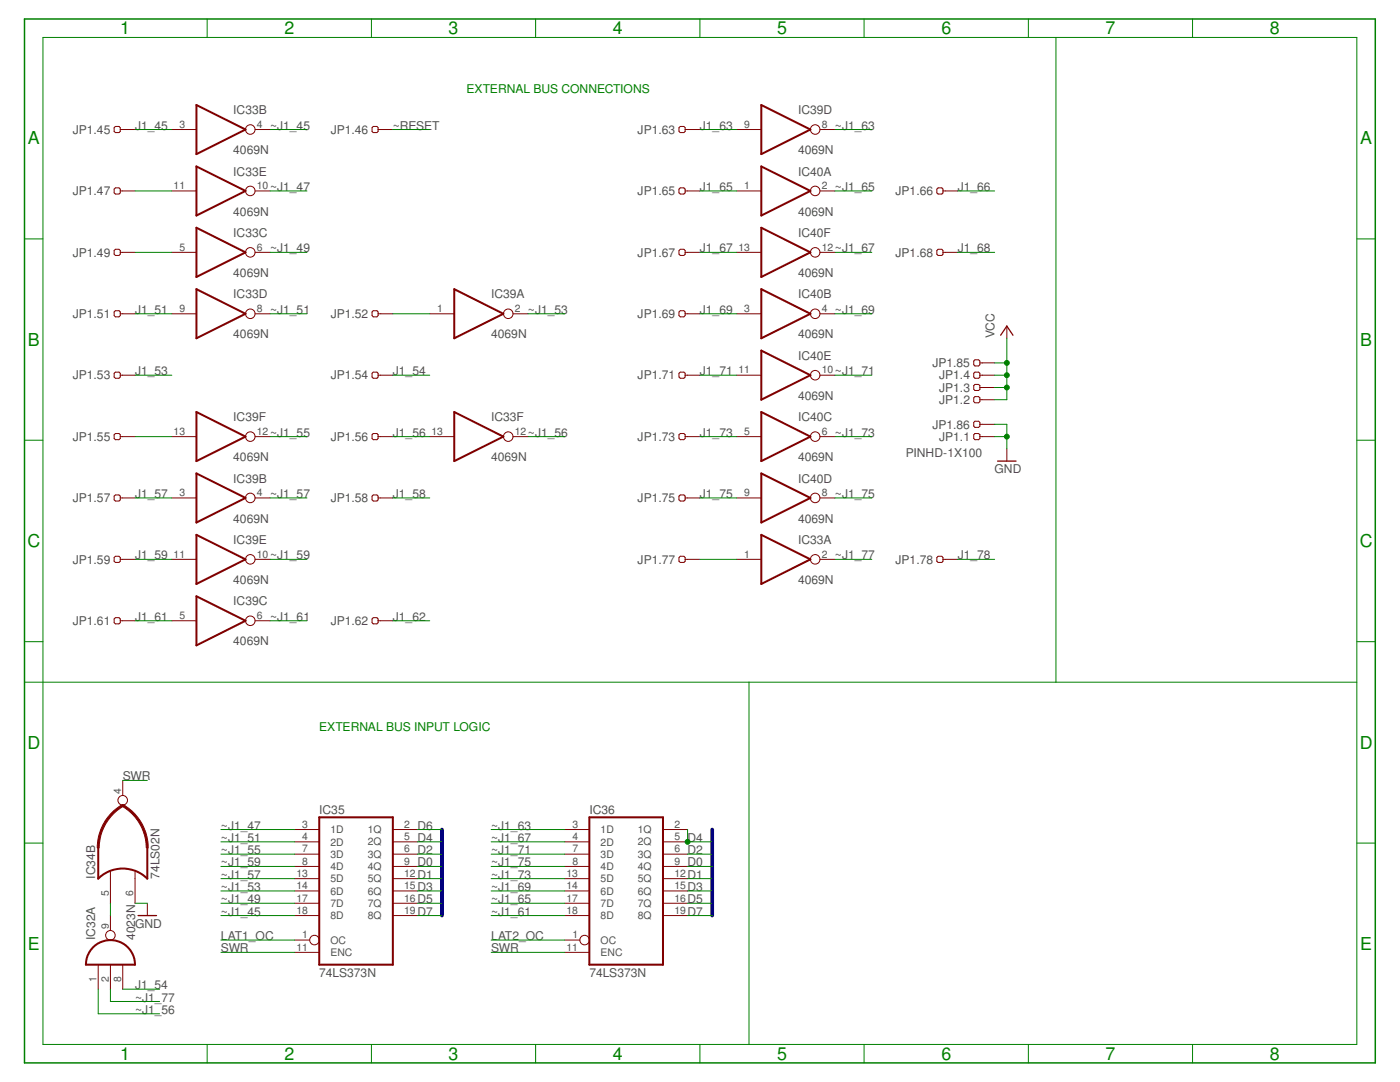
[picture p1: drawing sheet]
<svg xmlns="http://www.w3.org/2000/svg" width="279mm" height="216mm" viewBox="0 0 279 216" stroke-linecap="round" stroke-linejoin="round" font-family="sans-serif">
<g fill="none" stroke="#800000" stroke-width=".2">
<path d="M22.8 25.5l.2-.3h.7l.3 .3v.7l-.3 .3h-.7l-.2-.3zM23 37.5h.7l.3 .2v.8l-.3 .2h-.7l-.2-.2v-.8zM24 25.8h2.9M24 38.1h2.9M34.3 25.8h4.9M34.3 38.1h4.9M50.9 25.8h3M50.9 38.1h3M74.5 25.2h.7l.3 .3v.7l-.3 .3h-.7l-.2-.3v-.7zM75.5 25.8h2.9M135.5 25.5l.3-.3h.7l.2 .3v.7l-.2 .3h-.7l-.3-.3zM135.5 37.7l.3-.2h.7l.2 .2v.8l-.2 .2h-.7l-.3-.2z"/>
<path d="M136.7 25.8h3M136.7 38.1h3M147 25.8h4.9M147 38.1h4.9M163.6 25.8h3M163.6 38.1h3M187 37.7l.2-.2h.8l.2 .2v.8l-.2 .2h-.8l-.2-.2zM188.2 38.1h2.9M23 49.7h.7l.3 .3v.7l-.3 .3h-.7l-.2-.3v-.7zM24 50.4h2.9M34.3 50.4h4.9M50.9 50.4h3"/>
<path d="M135.5 50l.3-.3h.7l.2 .3v.7l-.2 .3h-.7l-.3-.3zM136.7 50.4h3M147 50.4h4.9M163.6 50.4h3M187 50l.2-.3h.8l.2 .3v.7l-.2 .3h-.8l-.2-.3zM188.2 50.4h2.9M22.8 74.5l.2-.2h.7l.3 .2v.7l-.3 .3h-.7l-.2-.3zM23 62h.7l.3 .3v.7l-.3 .2h-.7l-.2-.2v-.7zM24 74.9h2.9M24 62.6h2.9M34.3 62.6h4.9M50.9 62.6h3"/>
<path d="M74.3 74.5l.2-.2h.7l.3 .2v.7l-.3 .3h-.7l-.2-.3zM74.5 62h.7l.3 .3v.7l-.3 .2h-.7l-.2-.2v-.7zM75.5 74.9h2.9M75.5 62.6h2.9M85.8 62.6h4.9M102.4 62.6h3M135.5 74.5l.3-.2h.7l.2 .2v.7l-.2 .3h-.7l-.3-.3zM135.5 62.3l.3-.3h.7l.2 .3v.7l-.2 .2h-.7l-.3-.2zM136.7 74.9h3M136.7 62.6h3M147 74.9h4.9M147 62.6h4.9"/>
<path d="M163.6 74.9h3M163.6 62.6h3M194.6 71.8h.7l.3 .3v.7l-.3 .2h-.7l-.3-.2v-.7zM194.6 74.3h.7l.3 .2v.7l-.3 .3h-.7l-.3-.3v-.7zM194.6 76.7h.7l.3 .2v.8l-.3 .2h-.7l-.3-.2v-.8zM194.6 79.1h.7l.3 .3v.7l-.3 .3h-.7l-.3-.3v-.7zM195.6 79.8h2.9M195.6 77.3h2.9M195.6 74.9h2.9M195.6 72.4h2.9M200.9 65.1v2.4M22.8 86.7l.2-.2h.7l.3 .2v.8l-.3 .2h-.7l-.2-.2z"/>
<path d="M22.8 99l.2-.2h.7l.3 .2v.7l-.3 .3h-.7l-.2-.3zM24 87.1h2.9M24 99.4h2.9M34.3 87.1h4.9M34.3 99.4h4.9M50.9 87.1h3M50.9 99.4h3M74.3 86.7l.2-.2h.7l.3 .2v.8l-.3 .2h-.7l-.2-.2zM74.5 98.8h.7l.3 .2v.7l-.3 .3h-.7l-.2-.3v-.7zM75.5 87.1h2.9M75.5 99.4h2.9M85.8 87.1h4.9"/>
<path d="M102.4 87.1h3M135.5 86.7l.3-.2h.7l.2 .2v.8l-.2 .2h-.7l-.3-.2zM135.5 99l.3-.2h.7l.2 .2v.7l-.2 .3h-.7l-.3-.3zM136.7 87.1h3M136.7 99.4h3M147 87.1h4.9M147 99.4h4.9M163.6 87.1h3M163.6 99.4h3M194.3 86.7l.3-.2h.7l.3 .2v.8l-.3 .2h-.7l-.3-.2zM194.6 84.1h.7l.3 .2v.7l-.3 .3h-.7l-.3-.3v-.7zM195.6 87.1h2.9"/>
<path d="M195.6 84.7h2.9M200.9 89.6v2.4M23 111h.7l.3 .3v.7l-.3 .2h-.7l-.2-.2v-.7zM24 111.6h2.9M34.3 111.6h4.9M50.9 111.6h3M135.5 111.3l.3-.3h.7l.2 .3v.7l-.2 .2h-.7l-.3-.2zM136.7 111.6h3M147 111.6h4.9M163.6 111.6h3M187 111.3l.2-.3h.8l.2 .3v.7l-.2 .2h-.8l-.2-.2zM188.2 111.6h2.9"/>
<path d="M23 123.3h.7l.3 .2v.7l-.3 .3h-.7l-.2-.3v-.7zM24 123.9h2.9M34.3 123.9h4.9M50.9 123.9h3M74.5 123.3h.7l.3 .2v.7l-.3 .3h-.7l-.2-.3v-.7zM75.5 123.9h2.9M24.5 155.7v3M22 173.9v6.3M26.9 173.9v6.3M58.8 165.5h4.9M58.8 168h4.9M58.8 170.4h4.9"/>
<path d="M58.8 172.9h4.9M58.8 175.3h4.9M58.8 177.8h4.9M78.4 165.5h4.9M78.4 168h4.9M78.4 170.4h4.9M78.4 172.9h4.9M78.4 175.3h4.9M78.4 177.8h4.9M112.7 165.5h4.9M112.7 168h4.9M112.7 170.4h4.9"/>
<path d="M112.7 172.9h4.9M112.7 175.3h4.9M112.7 177.8h4.9M132.3 165.5h4.9M132.3 168h4.9M132.3 170.4h4.9M132.3 172.9h4.9M132.3 175.3h4.9M132.3 177.8h4.9M19.6 192.5v4.9M22 182.7v3M22 192.5v4.9"/>
<path d="M24.5 192.5v4.9M29.4 180.2v2.5M58.8 187.6h3M58.8 190h4.9M58.8 180.2h4.9M58.8 182.7h4.9M78.4 180.2h4.9M78.4 182.7h4.9M112.7 187.6h3M112.7 190h4.9M112.7 180.2h4.9M112.7 182.7h4.9"/>
<path d="M132.3 180.2h4.9M132.3 182.7h4.9"/>
<circle cx="50" cy="25.8" r=".95"/>
<circle cx="50" cy="38.1" r=".95"/>
<circle cx="162.7" cy="25.8" r=".95"/>
<circle cx="162.7" cy="38.1" r=".95"/>
<circle cx="50" cy="50.4" r=".95"/>
<circle cx="162.7" cy="50.4" r=".95"/>
<circle cx="50" cy="62.6" r=".95"/>
<circle cx="101.4" cy="62.6" r=".95"/>
<circle cx="162.7" cy="74.9" r=".95"/>
<circle cx="162.7" cy="62.6" r=".95"/>
<circle cx="50" cy="99.4" r=".95"/>
<circle cx="50" cy="87.1" r=".95"/>
<circle cx="101.4" cy="87.1" r=".95"/>
<circle cx="162.7" cy="99.4" r=".95"/>
<circle cx="162.7" cy="87.1" r=".95"/>
<circle cx="50" cy="111.6" r=".95"/>
<circle cx="162.7" cy="111.6" r=".95"/>
<circle cx="50" cy="123.9" r=".95"/>
<circle cx="24.5" cy="159.7" r=".95"/>
<circle cx="22" cy="186.6" r=".95"/>
<circle cx="62.8" cy="187.6" r=".95"/>
<circle cx="116.7" cy="187.6" r=".95"/>
</g>
<path d="M199.7 66.9l1.2-1.8 1.3 1.8M199.1 92h3.7M27.6 182.7h3.6" fill="none" stroke="#800000" stroke-width=".25"/>
<g fill="none" stroke="#800000" stroke-width=".4">
<path d="M39.2 21l9.8 4.8-9.8 5zM39.2 33.2l9.8 4.9-9.8 4.9zM151.9 21l9.8 4.8-9.8 5zM151.9 33.2l9.8 4.9-9.8 4.9zM39.2 45.4l9.8 5-9.8 4.9zM39.2 57.7l9.8 4.9-9.8 4.9zM90.7 57.7l9.8 4.9-9.8 4.9zM151.9 45.4l9.8 5-9.8 4.9zM151.9 57.7l9.8 4.9-9.8 4.9zM151.9 70l9.8 4.9-9.8 4.9zM39.2 82.2l9.8 4.9-9.8 4.9zM39.2 94.5l9.8 4.9-9.8 4.9z"/>
<path d="M90.7 82.2l9.8 4.9-9.8 4.9zM151.9 82.2l9.8 4.9-9.8 4.9zM151.9 94.5l9.8 4.9-9.8 4.9zM39.2 106.7l9.8 4.9-9.8 4.9zM39.2 119l9.8 4.9-9.8 4.9zM151.9 106.7l9.8 4.9-9.8 4.9zM19.6 169.2v6.1a7 7 0 0 1 9.8 0v-6.1M63.7 163.1h14.7v29.4h-14.7zM117.6 163.1h14.7v29.4h-14.7zM18.5 189.1a4.9 4.9 0 0 1 5.4-1.2 4.9 4.9 0 0 1 3 4.6h-9.8a4.9 4.9 0 0 1 1.4-3.4z"/>
</g>
<g fill="#800000" stroke="#800000" stroke-width=".2">
<path d="M24.6 160.5a9.9 9.9 0 0 1 5 8.7h-.4a9.7 9.7 0 0 0-4.9-8.3z" fill-rule="evenodd"/>
<path d="M22.1 162.4l2-1.7 .3-.2 .2 .4a9.7 9.7 0 0 0-4.8 8.3h-.4a10 10 0 0 1 2.7-6.8z" fill-rule="evenodd"/>
</g>
<path d="M88.2 165.5v17.2M142.1 165.5v17.2" fill="none" stroke="#000080" stroke-width=".74"/>
<path d="M4.9 3.8h269.6v208.3h-269.6z" fill="none" stroke="#008000" stroke-width=".3"/>
<g fill="none" stroke="#008000" stroke-width=".2">
<path d="M8.6 7.5h262.2v200.9h-262.2zM41.3 3.8v3.7M74.1 3.8v3.7M106.9 3.8v3.7M139.7 3.8v3.7M172.4 3.8v3.7M205.2 3.8v3.7M210.7 7.5v128.6M238 3.8v3.7M26.9 25.8h7.4M26.9 38.1h7.4M53.9 25.8h7.4"/>
<path d="M53.9 38.1h7.4M78.4 25.8h7.4M139.7 25.8h7.3M139.7 38.1h7.3M166.6 25.8h7.4M166.6 38.1h7.4M191.1 38.1h7.4M4.9 47.7h3.7M26.9 50.4h7.4M53.9 50.4h7.4M139.7 50.4h7.3M166.6 50.4h7.4"/>
<path d="M191.1 50.4h7.4M270.8 47.7h3.7M26.9 74.9h7.4M26.9 62.6h7.4M53.9 62.6h7.4M78.4 74.9h7.4M78.4 62.6h7.4M105.4 62.6h7.3M139.7 74.9h7.3M139.7 62.6h7.3M166.6 74.9h7.4M166.6 62.6h7.4"/>
<path d="M198.5 77.3h2.4M198.5 74.9h2.4M198.5 72.4h2.4M200.9 67.5v12.3h-2.4M4.9 87.8h3.7M26.9 87.1h7.4M26.9 99.4h7.4M53.9 87.1h7.4M53.9 99.4h7.4M78.4 87.1h7.4M78.4 99.4h7.4M105.4 87.1h7.3"/>
<path d="M139.7 87.1h7.3M139.7 99.4h7.3M166.6 87.1h7.4M166.6 99.4h7.4M198.5 84.7h2.4v4.9M198.5 87.1h2.4M270.8 87.8h3.7M26.9 111.6h7.4M53.9 111.6h7.4M139.7 111.6h7.3M166.6 111.6h7.4M191.1 111.6h7.4"/>
<path d="M4.9 128h3.7M4.9 136.1h265.9M26.9 123.9h7.4M53.9 123.9h7.4M78.4 123.9h7.4M149.5 136.1v72.3M270.8 128h3.7M24.5 155.7h4.9M4.9 168.2h3.7M44.1 172.9h14.7M44.1 175.3h14.7M44.1 170.4h14.7"/>
<path d="M44.1 177.8h14.7M44.1 168h14.7M44.1 165.5h14.7M83.3 172.9h4.9M83.3 175.3h4.9M83.3 170.4h4.9M83.3 177.8h4.9M83.3 168h4.9M83.3 165.5h4.9M98 172.9h14.7M98 175.3h14.7M98 170.4h14.7"/>
<path d="M98 177.8h14.7M98 168h14.7M98 165.5h14.7M137.2 172.9h4.9M137.2 175.3h4.9M137.2 170.4h4.9M137.2 177.8h4.9M137.2 165.5v2.5h4.9M270.8 168.2h3.7M19.6 197.4v4.9h12.3M22 180.2v2.5M22 197.4v2.4h9.9"/>
<path d="M24.5 197.4h7.4M26.9 180.2h2.5M44.1 180.2h14.7M44.1 182.7h14.7M44.1 190h14.7M44.1 187.6h14.7M83.3 180.2h4.9M83.3 182.7h4.9M98 180.2h14.7M98 182.7h14.7M98 190h14.7M98 187.6h14.7"/>
<path d="M137.2 180.2h4.9M137.2 182.7h4.9M41.3 208.4v3.7M74.1 208.4v3.7M106.9 208.4v3.7M139.7 208.4v3.7M172.4 208.4v3.7M205.2 208.4v3.7M238 208.4v3.7"/>
</g>
<g fill="#008000" stroke="#008000" stroke-width=".2">
<circle cx="200.9" cy="87.1" r=".49"/>
<circle cx="200.9" cy="77.3" r=".49"/>
<circle cx="200.9" cy="74.9" r=".49"/>
<circle cx="200.9" cy="72.4" r=".49"/>
<circle cx="137.2" cy="168" r=".49"/>
</g>
<g font-size="3.6" fill="#008000">
<text x="24" y="6.9">1</text>
<text x="56.8" y="6.9">2</text>
<text x="89.5" y="6.9">3</text>
<text x="122.3" y="6.9">4</text>
<text x="155.1" y="6.9">5</text>
<text x="187.9" y="6.9">6</text>
<text x="220.6" y="6.9">7</text>
<text x="253.4" y="6.9">8</text>
<text x="5.5" y="28.8">A</text>
<text x="271.4" y="28.8">A</text>
<text x="5.5" y="69">B</text>
<text x="271.4" y="69">B</text>
<text x="5.5" y="109.2">C</text>
<text x="271.4" y="109.2">C</text>
<text x="5.5" y="149.4">D</text>
<text x="271.4" y="149.4">D</text>
<text x="5.5" y="189.6">E</text>
<text x="271.4" y="189.6">E</text>
<text x="24" y="211.5">1</text>
<text x="56.8" y="211.5">2</text>
<text x="89.5" y="211.5">3</text>
<text x="122.3" y="211.5">4</text>
<text x="155.1" y="211.5">5</text>
<text x="187.9" y="211.5">6</text>
<text x="220.6" y="211.5">7</text>
<text x="253.4" y="211.5">8</text>
</g>
<g font-size="2.4" fill="#505050">
<text x="46.6" y="22.8">IC33B</text>
<text x="159.3" y="22.8">IC39D</text>
<text x="14.5" y="26.7">JP1.45</text>
<text x="26.9" y="25.9">J1_45</text>
<text x="53.9" y="25.9">~J1_45</text>
<text x="66" y="26.7">JP1.46</text>
<text x="78.4" y="25.9">~RESET</text>
<text x="127.3" y="26.7">JP1.63</text>
<text x="139.7" y="25.9">J1_63</text>
<text x="166.6" y="25.9">~J1_63</text>
<text x="46.6" y="30.8">4069N</text>
<text x="46.6" y="35">IC33E</text>
<text x="159.3" y="30.8">4069N</text>
<text x="159.3" y="35">IC40A</text>
<text x="14.5" y="39">JP1.47</text>
<text x="53.9" y="38.1">~J1_47</text>
<text x="127.3" y="39">JP1.65</text>
<text x="139.7" y="38.1">J1_65</text>
<text x="166.6" y="38.1">~J1_65</text>
<text x="178.7" y="39">JP1.66</text>
<text x="191.1" y="38.1">J1_66</text>
<text x="46.6" y="43">4069N</text>
<text x="46.6" y="47.3">IC33C</text>
<text x="159.3" y="43">4069N</text>
<text x="159.3" y="47.3">IC40F</text>
<text x="14.5" y="51.2">JP1.49</text>
<text x="53.9" y="50.4">~J1_49</text>
<text x="127.3" y="51.2">JP1.67</text>
<text x="139.7" y="50.4">J1_67</text>
<text x="166.6" y="50.4">~J1_67</text>
<text x="178.7" y="51.2">JP1.68</text>
<text x="191.1" y="50.4">J1_68</text>
<text x="46.6" y="55.3">4069N</text>
<text x="46.6" y="59.5">IC33D</text>
<text x="98" y="59.5">IC39A</text>
<text x="159.3" y="55.3">4069N</text>
<text x="159.3" y="59.5">IC40B</text>
<text x="14.5" y="63.5">JP1.51</text>
<text x="26.9" y="62.6">J1_51</text>
<text x="53.9" y="62.6">~J1_51</text>
<text x="66" y="63.5">JP1.52</text>
<text x="105.4" y="62.6">~J1_53</text>
<text x="127.3" y="63.5">JP1.69</text>
<text x="139.7" y="62.6">J1_69</text>
<text x="166.6" y="62.6">~J1_69</text>
<text x="46.6" y="67.5">4069N</text>
<text x="98" y="67.5">4069N</text>
<text x="159.3" y="67.5">4069N</text>
<text x="159.3" y="71.8">IC40E</text>
<text x="198.5" y="67.5" transform="rotate(-90 198.5 67.5)">VCC</text>
<text x="14.5" y="75.7">JP1.53</text>
<text x="26.9" y="74.9">J1_53</text>
<text x="66" y="75.7">JP1.54</text>
<text x="78.4" y="74.9">J1_54</text>
<text x="127.3" y="75.7">JP1.71</text>
<text x="139.7" y="74.9">J1_71</text>
<text x="166.6" y="74.9">~J1_71</text>
<text x="186.1" y="73.3">JP1.85</text>
<text x="187.4" y="75.7">JP1.4</text>
<text x="159.3" y="79.8">4069N</text>
<text x="187.4" y="80.6">JP1.2</text>
<text x="187.4" y="78.2">JP1.3</text>
<text x="14.5" y="88">JP1.55</text>
<text x="46.6" y="84.1">IC39F</text>
<text x="53.9" y="87.1">~J1_55</text>
<text x="66" y="88">JP1.56</text>
<text x="78.4" y="87.1">J1_56</text>
<text x="98" y="84.1">IC33F</text>
<text x="105.4" y="87.1">~J1_56</text>
<text x="127.3" y="88">JP1.73</text>
<text x="139.7" y="87.1">J1_73</text>
<text x="159.3" y="84.1">IC40C</text>
<text x="166.6" y="87.1">~J1_73</text>
<text x="186.1" y="85.5">JP1.86</text>
<text x="187.4" y="88">JP1.1</text>
<text x="46.6" y="92">4069N</text>
<text x="98" y="92">4069N</text>
<text x="159.3" y="92">4069N</text>
<text x="180.8" y="91.3">PINHD-1X100</text>
<text x="198.5" y="94.5">GND</text>
<text x="14.5" y="100.2">JP1.57</text>
<text x="26.9" y="99.4">J1_57</text>
<text x="46.6" y="96.3">IC39B</text>
<text x="53.9" y="99.4">~J1_57</text>
<text x="66" y="100.2">JP1.58</text>
<text x="78.4" y="99.4">J1_58</text>
<text x="127.3" y="100.2">JP1.75</text>
<text x="139.7" y="99.4">J1_75</text>
<text x="159.3" y="96.3">IC40D</text>
<text x="166.6" y="99.4">~J1_75</text>
<text x="46.6" y="104.3">4069N</text>
<text x="159.3" y="104.3">4069N</text>
<text x="14.5" y="112.5">JP1.59</text>
<text x="26.9" y="111.6">J1_59</text>
<text x="46.6" y="108.6">IC39E</text>
<text x="53.9" y="111.6">~J1_59</text>
<text x="127.3" y="112.5">JP1.77</text>
<text x="159.3" y="108.6">IC33A</text>
<text x="166.6" y="111.6">~J1_77</text>
<text x="178.7" y="112.5">JP1.78</text>
<text x="191.1" y="111.6">J1_78</text>
<text x="46.6" y="116.5">4069N</text>
<text x="159.3" y="116.5">4069N</text>
<text x="14.5" y="124.7">JP1.61</text>
<text x="26.9" y="123.9">J1_61</text>
<text x="46.6" y="120.8">IC39C</text>
<text x="53.9" y="123.9">~J1_61</text>
<text x="66" y="124.7">JP1.62</text>
<text x="78.4" y="123.9">J1_62</text>
<text x="46.6" y="128.8">4069N</text>
<text x="24.5" y="155.7">SWR</text>
<text x="44.1" y="165.5">~J1_47</text>
<text x="44.1" y="168">~J1_51</text>
<text x="63.7" y="162.5">IC35</text>
<text x="83.3" y="168">D4</text>
<text x="83.3" y="165.5">D6</text>
<text x="98" y="165.5">~J1_63</text>
<text x="98" y="168">~J1_67</text>
<text x="117.6" y="162.5">IC36</text>
<text x="137.2" y="168">D4</text>
<text x="44.1" y="170.4">~J1_55</text>
<text x="44.1" y="172.9">~J1_59</text>
<text x="83.3" y="172.9">D0</text>
<text x="83.3" y="170.4">D2</text>
<text x="98" y="170.4">~J1_71</text>
<text x="98" y="172.9">~J1_75</text>
<text x="137.2" y="172.9">D0</text>
<text x="137.2" y="170.4">D2</text>
<text x="19" y="175.3" transform="rotate(-90 19 175.3)">IC34B</text>
<text x="31.8" y="175.3" transform="rotate(-90 31.8 175.3)">74LS02N</text>
<text x="44.1" y="175.3">~J1_57</text>
<text x="44.1" y="177.8">~J1_53</text>
<text x="83.3" y="175.3">D1</text>
<text x="83.3" y="177.8">D3</text>
<text x="98" y="175.3">~J1_73</text>
<text x="98" y="177.8">~J1_69</text>
<text x="137.2" y="175.3">D1</text>
<text x="137.2" y="177.8">D3</text>
<text x="26.9" y="185.1">GND</text>
<text x="44.1" y="180.2">~J1_49</text>
<text x="44.1" y="182.7">~J1_45</text>
<text x="83.3" y="180.2">D5</text>
<text x="83.3" y="182.7">D7</text>
<text x="98" y="180.2">~J1_65</text>
<text x="98" y="182.7">~J1_61</text>
<text x="137.2" y="180.2">D5</text>
<text x="137.2" y="182.7">D7</text>
<text x="19" y="187.6" transform="rotate(-90 19 187.6)">IC32A</text>
<text x="26.9" y="187.6" transform="rotate(-90 26.9 187.6)">4023N</text>
<text x="44.1" y="190">SWR</text>
<text x="44.1" y="187.6">LAT1_OC</text>
<text x="98" y="190">SWR</text>
<text x="98" y="187.6">LAT2_OC</text>
<text x="26.9" y="197.4">J1_54</text>
<text x="63.7" y="194.9">74LS373N</text>
<text x="117.6" y="194.9">74LS373N</text>
<text x="26.9" y="199.8">~J1_77</text>
<text x="26.9" y="202.3">~J1_56</text>
</g>
<g font-size="2.4" fill="#008000">
<text x="93.1" y="18.5">EXTERNAL BUS CONNECTIONS</text>
<text x="63.7" y="145.9">EXTERNAL BUS INPUT LOGIC</text>
</g>
<g font-size="2.1" fill="#505050">
<text x="35.8" y="25.5">3</text>
<text x="51.3" y="25.5">4</text>
<text x="148.5" y="25.5">9</text>
<text x="164" y="25.5">8</text>
<text x="34.6" y="37.8">11</text>
<text x="51.3" y="37.8">10</text>
<text x="148.5" y="37.8">1</text>
<text x="164" y="37.8">2</text>
<text x="35.8" y="50">5</text>
<text x="51.3" y="50">6</text>
<text x="147.4" y="50">13</text>
<text x="164" y="50">12</text>
<text x="35.8" y="62.3">9</text>
<text x="51.3" y="62.3">8</text>
<text x="87.3" y="62.3">1</text>
<text x="102.7" y="62.3">2</text>
<text x="148.5" y="62.3">3</text>
<text x="164" y="62.3">4</text>
<text x="147.4" y="74.5">11</text>
<text x="164" y="74.5">10</text>
<text x="34.6" y="86.8">13</text>
<text x="51.3" y="86.8">12</text>
<text x="86.1" y="86.8">13</text>
<text x="102.7" y="86.8">12</text>
<text x="148.5" y="86.8">5</text>
<text x="164" y="86.8">6</text>
<text x="35.8" y="99">3</text>
<text x="51.3" y="99">4</text>
<text x="148.5" y="99">9</text>
<text x="164" y="99">8</text>
<text x="34.6" y="111.3">11</text>
<text x="51.3" y="111.3">10</text>
<text x="148.5" y="111.3">1</text>
<text x="164" y="111.3">2</text>
<text x="35.8" y="123.5">5</text>
<text x="51.3" y="123.5">6</text>
<text x="24.2" y="158.4" transform="rotate(-90 24.2 158.4)">4</text>
<text x="60.3" y="165.2">3</text>
<text x="60.3" y="167.6">4</text>
<text x="66" y="166.3">1D</text>
<text x="73.4" y="166.3">1Q</text>
<text x="80.7" y="165.2">2</text>
<text x="80.7" y="167.6">5</text>
<text x="114.2" y="165.2">3</text>
<text x="114.2" y="167.6">4</text>
<text x="119.9" y="166.3">1D</text>
<text x="127.3" y="166.3">1Q</text>
<text x="134.6" y="165.2">2</text>
<text x="134.6" y="167.6">5</text>
<text x="60.3" y="170.1">7</text>
<text x="60.3" y="172.5">8</text>
<text x="66" y="168.7">2D</text>
<text x="66" y="171.2">3D</text>
<text x="66" y="173.6">4D</text>
<text x="73.4" y="168.7">2Q</text>
<text x="73.4" y="171.2">3Q</text>
<text x="73.4" y="173.6">4Q</text>
<text x="80.7" y="170.1">6</text>
<text x="80.7" y="172.5">9</text>
<text x="114.2" y="170.1">7</text>
<text x="114.2" y="172.5">8</text>
<text x="119.9" y="168.7">2D</text>
<text x="119.9" y="171.2">3D</text>
<text x="119.9" y="173.6">4D</text>
<text x="127.3" y="168.7">2Q</text>
<text x="127.3" y="171.2">3Q</text>
<text x="127.3" y="173.6">4Q</text>
<text x="134.6" y="170.1">6</text>
<text x="134.6" y="172.5">9</text>
<text x="21.7" y="178.7" transform="rotate(-90 21.7 178.7)">5</text>
<text x="26.6" y="178.7" transform="rotate(-90 26.6 178.7)">6</text>
<text x="59.1" y="175">13</text>
<text x="59.1" y="177.4">14</text>
<text x="59.1" y="179.9">17</text>
<text x="66" y="176.1">5D</text>
<text x="66" y="178.5">6D</text>
<text x="73.4" y="176.1">5Q</text>
<text x="73.4" y="178.5">6Q</text>
<text x="80.7" y="175">12</text>
<text x="80.7" y="177.4">15</text>
<text x="80.7" y="179.9">16</text>
<text x="113.1" y="175">13</text>
<text x="113.1" y="177.4">14</text>
<text x="113.1" y="179.9">17</text>
<text x="119.9" y="176.1">5D</text>
<text x="119.9" y="178.5">6D</text>
<text x="127.3" y="176.1">5Q</text>
<text x="127.3" y="178.5">6Q</text>
<text x="134.6" y="175">12</text>
<text x="134.6" y="177.4">15</text>
<text x="134.6" y="179.9">16</text>
<text x="21.7" y="185.3" transform="rotate(-90 21.7 185.3)">9</text>
<text x="59.1" y="182.3">18</text>
<text x="66" y="181">7D</text>
<text x="66" y="183.4">8D</text>
<text x="73.4" y="181">7Q</text>
<text x="73.4" y="183.4">8Q</text>
<text x="80.7" y="182.3">19</text>
<text x="113.1" y="182.3">18</text>
<text x="119.9" y="181">7D</text>
<text x="119.9" y="183.4">8D</text>
<text x="127.3" y="181">7Q</text>
<text x="127.3" y="183.4">8Q</text>
<text x="134.6" y="182.3">19</text>
<text x="59.1" y="189.7">11</text>
<text x="60.3" y="187.2">1</text>
<text x="66" y="188.3">OC</text>
<text x="66" y="190.8">ENC</text>
<text x="113.1" y="189.7">11</text>
<text x="114.2" y="187.2">1</text>
<text x="119.9" y="188.3">OC</text>
<text x="119.9" y="190.8">ENC</text>
<text x="19.3" y="195.9" transform="rotate(-90 19.3 195.9)">1</text>
<text x="21.7" y="195.9" transform="rotate(-90 21.7 195.9)">2</text>
<text x="24.2" y="195.9" transform="rotate(-90 24.2 195.9)">8</text>
</g>
</svg>
